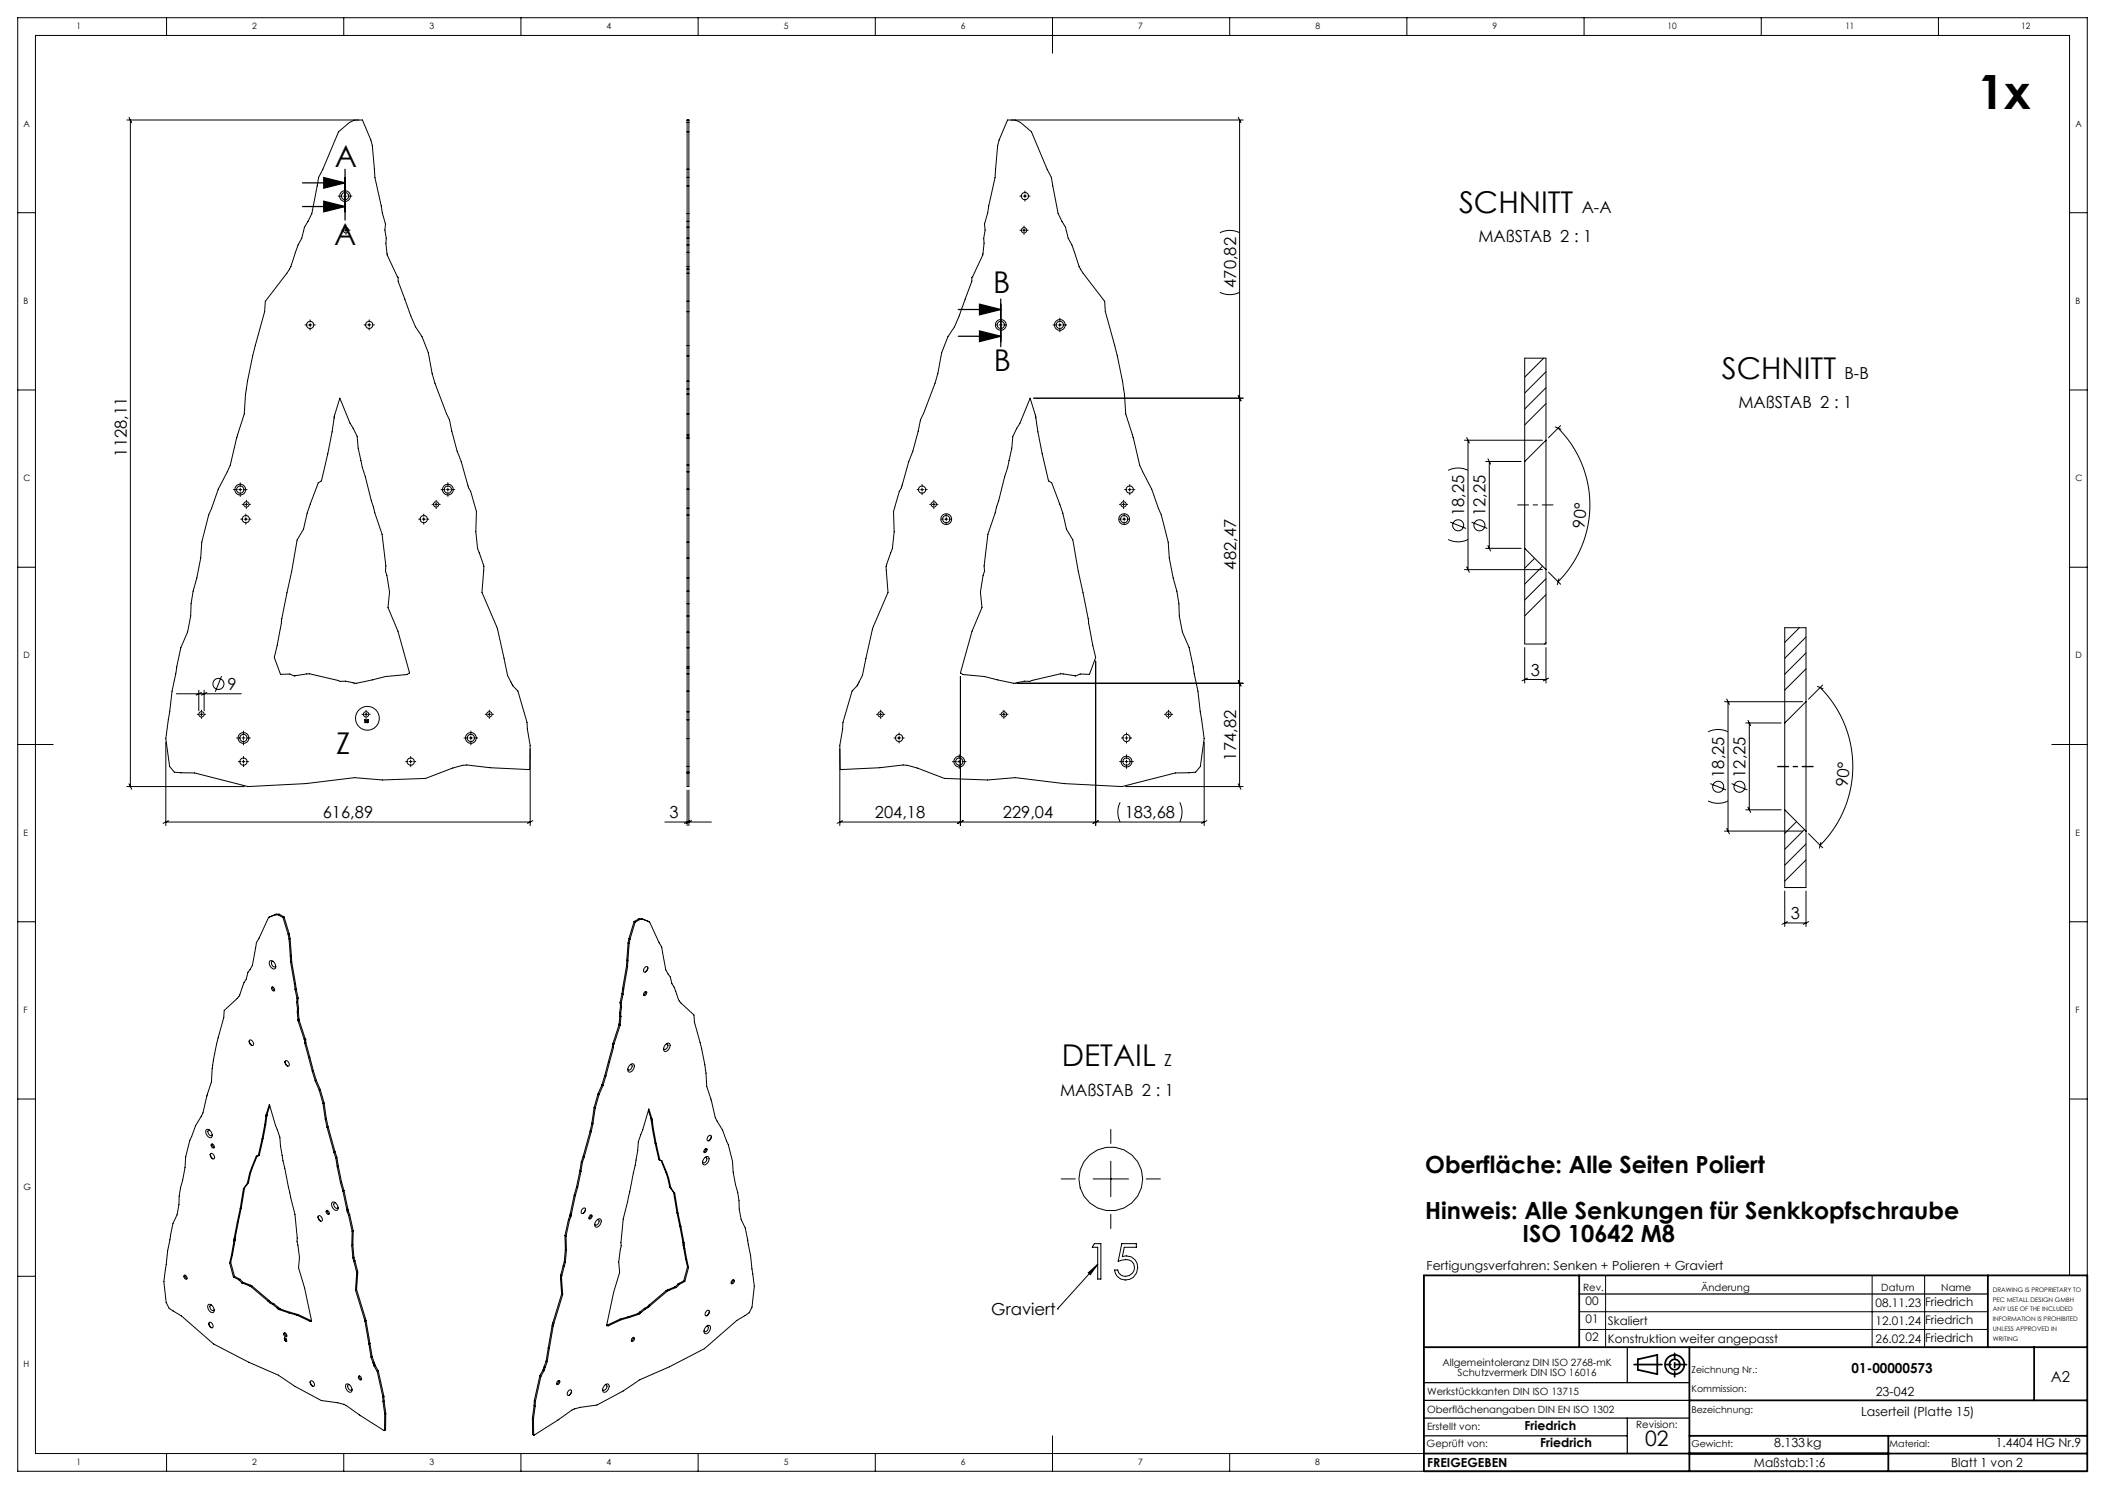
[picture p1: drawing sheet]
<svg xmlns="http://www.w3.org/2000/svg" width="594mm" height="420mm" viewBox="0 0 594 420" stroke-linecap="round" stroke-linejoin="round" font-family="sans-serif">
<g fill="none" stroke="#000" stroke-width=".28">
<path d="M47 5v5M97 5v5M147 5v5M197 5v5M247 5v5M297 5v10M347 5v5M397 5v5M447 5v5M497 5v5M547 5v5M35.8 33.8h65.5"/>
<path d="M36.4 33.1l.8 1.5M36.8 33.8v188.1M95.5 37.2l3.1-2.6 1.4-.7 2.3-.1 2.4 5.7 .4 1.6 .7 9 2.1 10 .9 3.1-.2 1.7 .4 2.3-.1 1.4 .4 3.3 3 6.3 .1 1.1 3.5 9.8 1.3 3.1 1.9 2.8 1.8 4.5a60.4 60.4 0 0 0 5.9 18.9l2.2 8.9 1.1 2.9 2.1 7.4 .6 1 1.6 5.7-.1 5.7 .5 4.7 1.7 5.1-.5 7.3 4.4 10.4 2.8 13 1.5 2.9 1.4 1.5 2.6 8.9 .1 1.9 .8 4.5-.1 6.8-.2 .1a139.1 139.1 0 0 1-17.6-1.3l-1.1 .1-2.8 .7-7.7 3-12.2 .4-7.8-.6-13.8 1.6-16.3 .9-15.1-3.9-5.7-.2-1.3-1.6-1.1-7.9 1.7-13.3 2.5-12.3 1.9-4.4 .9-4.5 .1-3.5 .6-3.6 1-3.7 1.1-5.6 .3-4.5 2-7.6 2.7-7.3 3.4-6.8a104 104 0 0 1 3.9-14.4 82.7 82.7 0 0 1 3.1-19.3l2.7-9.6 .2-2.9 6-7.9 1.2-1.9 2-6.1 1.1-1.9 .7-3.1 2.1-3.9 1.9-10.2 1.2-2.3zM193.9 33.8h.5v188.1h-.5zM193.9 37.2h.5M193.9 34.6h.5M284.3 33.8l2.3 .1 1.4 .7 3.1 2.6 4.4 10.5 1.2 2.3 1.9 10.2 2.1 3.9 .7 3.1 1.1 1.9 2 6.1 1.2 1.9 6 7.9 .2 2.9a150.1 150.1 0 0 1 5.4 23.3l.4 5.6a104 104 0 0 1 3.9 14.4l3.4 6.8 2.7 7.3 2 7.6 .3 4.5 1 5.6 1.1 3.7 .6 3.6 .1 3.5 .9 4.5 1.9 4.4 2.4 12.3 1.8 13.3-1.1 7.9-1.3 1.6-5.7 .2-15.1 3.9-16.3-.9-13.8-1.6-7.8 .6-12.2-.4-7.7-3-2.8-.7-1.1-.1a138.9 138.9 0 0 1-17.6 1.3l-.2-.1-.1-6.8 .8-4.5 .1-1.9 2.5-8.9 1.5-1.5 1.5-2.9 2.8-13 4.4-10.4-.6-7.3 1.8-5.1 .5-4.7-.2-5.7 1.7-5.7 .6-1 2-7.4 1.2-2.9 2.2-8.9a60.4 60.4 0 0 0 5.9-18.9l1.8-4.5 1.9-2.8 1.3-3.1 3.5-9.8v-1.1l3.1-6.3 .4-3.3-.1-1.4 .4-2.3-.2-1.7 .9-3.1 2.1-10 .7-9 .4-1.6zM285.3 33.8h65.5M349.4 33.1l.8 1.5M349.8 33.8v188.1M5 60h5M95.4 55.3h1.1"/>
<path d="M96.9 55.3h.9M97.4 53.4v1.1M97.4 54.9v.8M97.4 56.1v1.2M98.2 55.3h1.1M193.9 52.4h.5M193.9 50h.5M193.9 47.7h.5M287.8 55.3h.6M288.8 55.3h.8M289.2 53.9v.6M289.2 54.9v.8"/>
<path d="M289.2 56.1v.7M290.1 55.3h.6M584 60h5M96.5 64.9h.3M97.2 64.9h.8M97.6 63.8v.3M97.6 64.5v.9M97.6 65.8v.3M98.5 64.9h.3M193.9 77.1h.5M193.9 75.9h.5M193.9 75.2h.5"/>
<path d="M193.9 71.2h.5M193.9 69.1h.5M193.9 67.2h.5M193.9 64.1h.5M193.9 62.4h.5M193.9 60.2h.5M287.8 64.9h.3M288.5 64.9h.9M289 63.8v.3M289 64.5v.9M289 65.8v.3M289.8 64.9h.3"/>
<path d="M344.2 65.6a6.2 6.2 0 0 1 5.6 0M86.1 91.7h.6M87.1 91.7h.8M87.5 90.2v.6M87.5 91.2v.9M87.5 92.5v.6M88.3 91.7h.7M102.7 91.6h.6M103.8 91.6h.8M104.2 90.2v.6M104.2 91.2v.9M104.2 92.5v.6"/>
<path d="M105 91.6h.6M193.9 97.5h.5M193.9 87.9h.5M193.9 85h.5M281 91.6h.6M282 91.6h.8M282.4 90.2v.6M282.4 91.2v.9M282.4 92.5v.6M283.2 91.6h.6M297.1 91.7h1.1M298.7 91.7h.8"/>
<path d="M299.1 89.7v1.1M299.1 91.2v.9M299.1 92.5v1.1M299.9 91.7h1.1M344.2 82.5a6.2 6.2 0 0 0 5.6 0M5 110h5M95.9 112.3l2.9 7 2 3.8a51.6 51.6 0 0 0 2.3 11.4l2.7 10.2 2 6 1.1 9-.1 1.4 .4 1.3 .7 4.6-.4 4.4 2.8 6.6 3.3 11.8-.8 .5-6 .5-8.3 1.9-3-.6-1.5 .1-8.7-2.1-4.2 .6-1.3-.6-2.6 .1-1.8-4.7 4.9-24.3 1.5-8.9 1.8-3 1.1-4.5 3.1-8.6 .8-.5a144.1 144.1 0 0 0 3.8-18.6zM193.9 116.8h.5M193.9 111.2h.5M193.9 109.7h.5M193.9 107.5h.5M193.9 100.4h.5"/>
<path d="M290.7 112.3a30.3 30.3 0 0 1 2.2 9.5l2.9 13.7 1 .7 3.1 8.6 1 4.5 1.8 3 1.6 8.9 4.9 24.3-1.8 4.7-2.6-.1-1.3 .6-4.2-.6-8.7 2.1-1.5-.1-3.1 .6-8.2-1.9-6-.5-.8-.5 3.3-11.8 2.8-6.6-.4-4.4 .7-4.6 .4-1.3-.1-1.4 1.1-9 2-6 2.7-10.2a51.6 51.6 0 0 0 2.3-11.4l2-3.8zM291.7 112.3h59.1M349.4 111.6l.8 1.5M435.6 101l-5.3 5.4M436.3 104.9l-6 6M436.3 109.4l-6 6M436.3 113.9l-6 6M584 110h5M65.9 138.1h1.1M67.4 138.1h.8M67.8 136.2v1.1M67.8 137.7v.8"/>
<path d="M67.8 138.9v1.1M68.6 138.1h1.1M124.5 138.1h1.1M126 138.1h.8M126.4 136.2v1.1M126.4 137.7v.8M126.4 138.9v1.1M127.2 138.1h1.1M193.9 138h.5M193.9 133.1h.5M193.9 131.2h.5M193.9 123.6h.5"/>
<path d="M193.9 123.3h.5M193.9 122.7h.5M258.8 138.1h.6M259.8 138.1h.8M260.2 136.7v.6M260.2 137.7v.8M260.2 138.9v.6M261 138.1h.6M317.4 138.1h.6M318.4 138.1h.8M318.8 136.7v.6M318.8 137.7v.8"/>
<path d="M318.8 138.9v.6M319.6 138.1h.6M408.6 132.7a6.3 6.3 0 0 1 5.7 0M413.3 124.2h22M413.9 123.4l.7 1.5M414.3 124.2v36.5M419.3 130.2h10M419.9 129.4l.7 1.5M420.3 130.2v24.5M430.3 130.2v24.5M436.3 124.2v-23.2h-6v29.2M436.3 124.2v36.5"/>
<path d="M436.3 124.2l-6 6M438.9 120.4l1.6 .7M439.7 120.8a30.6 30.6 0 0 1 0 43.3M440.4 120.1l-3.4 3.4M5 160h5M67.9 146.4h.6M68.4 142.3h.3M69 146.4h.8M69.1 142.3h.8M69.4 145v.6M69.4 146v.9M69.4 147.3v.6"/>
<path d="M69.5 141.1v.3M69.5 141.9v.8M69.5 143.1v.3M70.2 146.4h.6M70.4 142.3h.3M118.1 146.4h.6M119.2 146.4h.8M119.6 145v.6M119.6 146v.9M119.6 147.3v.6M120.4 146.4h.6M121.9 142.3h.3"/>
<path d="M122.7 142.3h.8M123.1 141.1v.3M123.1 141.9v.8M123.1 143.1v.3M123.9 142.3h.3M193.9 157.4h.5M193.9 152.9h.5M193.9 145.3h.5M193.9 143.4h.5M262.3 142.3h.4M263.1 142.3h.8M263.5 141.1v.3"/>
<path d="M263.5 141.9v.8M263.5 143.1v.3M264.3 142.3h.4M265.6 146.4h.6M266.6 146.4h.8M267 145v.6M267 146v.9M267 147.3v.6M267.8 146.4h.6M315.8 146.4h.6M315.9 142.3h.3M316.6 142.3h.9"/>
<path d="M316.8 146.4h.8M317.1 141.1v.3M317.1 141.9v.8M317.1 143.1v.3M317.2 145v.6M317.2 146v.9M317.2 147.3v.6M317.9 142.3h.3M318.1 146.4h.6M408.6 152.2a6.3 6.3 0 0 0 5.7 0M409.3 147.3l4.4 1.8M413.9 159.9l.7 1.5"/>
<path d="M415.3 147.3l4.4 1.8M419.3 154.7h10M419.9 153.9l.7 1.5M430.3 154.7v27h6v-21M430.3 154.7l6 6M433 157.5l-2.7 2.8M435.3 159.7l-5 5.1M584 160h5M193.9 178.3h.5M193.9 173.8h.5M193.9 170.3h.5M193.9 166.7h.5"/>
<path d="M193.9 163h.5M413.3 160.7h22M436.3 163.2l-6 6M436.3 167.7l-6 6M437 161.4l3.4 3.4M439.9 163.3l-.5 1.6M507.8 177.1l-4.2 4.1M509.6 179.7l-6 6M49.7 195.7h18.4M56.1 194.7v5.8M56.9 195.3l-1.6 .8M57.6 194.7v5.8"/>
<path d="M58.4 195.3l-1.6 .8M62.5 190.7l-1.7 4.4M193.9 195h.5M193.9 190.1h.5M193.9 188.5h.5M193.9 188.1h.5M193.9 182.7h.5M271 190.8v42.1M287 192.7h63.8M309.2 186.5v46.4M349.4 192l.8 1.5M430.3 182.7v10"/>
<path d="M430.3 191.7h6M431 191.3l-1.5 .7M436.3 181.2l-.5 .5M436.3 182.7v10M437 191.3l-1.5 .7M486.6 197.9h22M487.2 197.2l.8 1.5M487.6 197.9v36.5M509.6 184.2l-6 6M509.6 188.7l-6 6M509.6 197.9v-20.8h-6v26.8M509.6 197.9v36.5"/>
<path d="M509.6 197.9l-6 6M512.8 193.6l1.6 .6M513.6 193.9a31.5 31.5 0 0 1 0 44.5M514.3 193.2l-4 4M5 210h10M46.8 209.3v23.6M55.7 201.5h.3M56.4 201.5h.9M56.8 200.3v.4M56.8 201.1v.8M56.8 202.3v.4M57.7 201.5h.3"/>
<path d="M66.8 208.2h1.1M67.3 214.8h.6M68.3 208.2h.8M68.3 214.8h.8M68.7 206.2v1.1M68.7 207.7v.9M68.7 209v1.1M68.7 213.4v.6M68.7 214.4v.8M68.7 215.7v.6M69.5 208.2h1.1M69.5 214.8h.6"/>
<path d="M102.1 201.5h.4M102.9 201.5h.8M102.9 203h.2v.8zM103.3 200.3v.4M103.3 201.1v.8M103.3 202.3v.4M103.6 203h.3l-.3 .3a.28 .28 0 0 1 .3 .2 .28 .28 0 0 1-.2 .3 .28 .28 0 0 1-.3-.2l.3 .2 .2-.2-.1-.2h-.3zM104.1 201.5h.4M114.5 214.8h.6M115.5 214.8h.8M115.9 213.4v.6M115.9 214.4v.8"/>
<path d="M115.9 215.7v.6M116.7 214.8h.6M130.9 208.2h1.1M132.5 208.2h.8M132.9 206.2v1.1M132.9 207.7v.9M132.9 209v1.1M133.7 208.2h1.1M136.9 201.5h.4M137.7 201.5h.8M138.1 200.3v.4M138.1 201.1v.8"/>
<path d="M138.1 202.3v.4M138.9 201.5h.4M149.6 211.2v21.7M193.9 208.3h.5M193.9 216.2h.5M193.9 203h.5M193.9 200.8h.5M193.9 217.8h.5M193.9 218h.5M237 211.2v21.7M247.3 201.5h.4M248.1 201.5h.8"/>
<path d="M248.5 200.3v.4M248.5 201.1v.8M248.5 202.3v.4M249.3 201.5h.4M252.3 208.2h.6M253.3 208.2h.8M253.7 206.7v.6M253.7 207.7v.9M253.7 209v.6M254.5 208.2h.7M268.8 214.8h1.1M270.3 214.8h.8"/>
<path d="M270.7 212.9v1.1M270.7 214.4v.8M270.7 215.7v1.1M271.5 214.8h1.1M282.1 201.5h.3M282.9 201.5h.8M283.3 200.3v.4M283.3 201.1v.8M283.3 202.3v.4M284.1 201.5h.3M315.9 214.8h1.1M316.4 208.2h.7"/>
<path d="M317.5 214.8h.8M317.5 208.2h.8M317.9 212.9v1.1M317.9 214.4v.8M317.9 215.7v1.1M317.9 206.7v.6M317.9 207.7v.9M317.9 209v.6M318.7 214.8h1.1M318.7 208.2h.6M328.6 201.5h.3M329.3 201.5h.9"/>
<path d="M329.7 200.3v.4M329.7 201.1v.8M329.7 202.3v.4M330.6 201.5h.3M339.8 209.3v23.6M482 206.4a6.3 6.3 0 0 1 5.6 0M492.6 203.9h10M493.2 203.2l.8 1.5M493.6 203.9v24.5M503.6 203.9v24.5M579 210h10M35.8 221.9h33.2"/>
<path d="M36.4 221.1l.8 1.5M46.8 231.9h102.8M47.6 231.5l-1.6 .7M150.4 231.5l-1.6 .7M187.6 231.9h13.1M193.9 222.9v10M194.4 222.9v10M194.7 231.5l-1.6 .7M195.2 231.5l-1.6 .7M237.7 231.5l-1.5 .7M271.8 231.5l-1.5 .7M309.9 231.5l-1.5 .7"/>
<path d="M316.1 226.3a6.2 6.2 0 0 0 0 5.6M317.6 221.9h33.2M332.9 226.3a6.2 6.2 0 0 1 0 5.6M339.8 231.9h-102.8M340.6 231.5l-1.6 .7M349.4 221.1l.8 1.5M482 225.9a6.3 6.3 0 0 0 5.6 0M482.6 221l4.5 1.8M486.6 234.4h22M487.2 233.7l.8 1.5M488.6 221l4.5 1.8M492.6 228.4h10"/>
<path d="M493.2 227.7l.8 1.5M503.6 228.4v21.9h6v-15.9M503.6 228.4l6 6M507 231.8l-3.4 3.3M509.2 234l-5.6 5.6M509.6 238.1l-6 6M510.3 235.1l4 4M513.8 237.6l-.4 1.6M5 260h5M75.8 258.8l-3.4 7-1.2 6.5-1.2 2-.5 1.9-.6 .9-1.3 3.6-.7 .9-3.6 3.4-.2 2a61.8 61.8 0 0 0-3.4 18.2l-1.3 3.9a15.4 15.4 0 0 1-3.2 8.4l-1.6 4.1-1.2 4.7-.2 3-1.3 5.8-.3 2.3-.1 2.4-.5 2.9-1.2 2.4-1.5 7.7-1.1 8.7 .7 5.9 .8 1.6 3.5 2.2 9.1 7.9 9.9 5.1 8.3 3.7 4.8 3.2 7.4 3.9 4.6 .7 2.4 .8 4.1 2.8 6.7 4.2M77.7 258l-1.9 .8M77.7 258h.8"/>
<path d="M78 257.9l-.3 .1M78 257.9h.8M78 257.9l-2.2 .9M78.5 258l1.4 .8M78.8 257.9l-.3 .1M78.8 257.9l1.4 .7M79.9 258.8l1.4 4.8M80.2 258.6l-.3 .2M80.2 258.6l1.4 4.9M178.9 259.9l.3 .2M178.9 259.9l-1.4 4.8M180.3 259.2l.3 .1"/>
<path d="M180.3 259.2l-1.4 .7M180.6 259.3l-1.4 .8M181.1 259.1l.3 .2M181.1 259.1l-.8 .1M181.1 259.1l2.2 1M181.4 259.3h-.8M181.4 259.3l1.9 .8M503.6 251.3v10M504.4 260l-1.5 .7M509.6 242.5l-6 6M509.6 251.3v10M510.4 260l-1.5 .7"/>
<path d="M584 260h5M76.1 271.1a1.45 1.45 0 0 1 1.6 1.9 1.09 1.09 0 0 1-1.1 .1 1.09 1.09 0 0 1-.6-1.1zM76.7 278.5a.64 .64 0 0 1 .7 .3 .64 .64 0 0 1-.2 .7 .85 .85 0 0 1-.5-1zM76.9 278.4l.2 .6 .4 .4M77.1 271.2a.61 .61 0 0 0-.6 .5 .61 .61 0 0 0 .3 .6 .5 .5 0 0 0 .5 .5 .5 .5 0 0 0 .5-.3M81.3 263.6l.3 1.3M81.6 264.9l.3 4.8M81.6 263.5l-.3 .1M81.6 263.5l.3 1.2M81.9 264.7l-.3 .2M81.9 264.7l.3 4.9M81.9 269.7l.1 1.7"/>
<path d="M82 271.4l1.1 6.2M82.2 269.6l-.3 .1M82.2 269.6l.1 1.7M82.3 271.3l-.3 .1M82.3 271.3l1.1 6.2M83.1 277.6l.2 1.6M83.3 279.2l.5 2.5M83.4 277.5l-.3 .1M83.4 277.5l.2 1.5M83.6 279l-.3 .2M83.6 279l.5 2.5M175.7 278.8l.3 .1"/>
<path d="M175.7 278.8l-.2 1.5M176 278.9l-.2 1.5M176.8 272.5l.3 .2M176.8 272.5l-1.1 6.3M176.9 270.8l.3 .2M176.9 270.8l-.1 1.7M177.1 272.7l-1.1 6.2M177.2 271l-.1 1.7M177.2 266l.3 .2M177.2 266l-.3 4.8M177.5 264.7l.3 .2M177.5 264.7l-.3 1.3"/>
<path d="M177.5 266.2l-.3 4.8M177.8 264.9l-.3 1.3M179.2 260.1l-1.4 4.8M181.9 279.9a.41 .41 0 0 1 .6-.1 .41 .41 0 0 1-.2 .7 .43 .43 0 0 1-.6 .3 .43 .43 0 0 1 0-.8zM182 272.9a.48 .48 0 0 1 .7-.2 .48 .48 0 0 1 0 .7 .65 .65 0 0 1-.3 .7 .65 .65 0 0 1-.8-.2zM182.2 279.7l-.2 .6-.4 .4M182.8 272.9l-.7 1.3M183.3 260.1l3.4 7 1.2 6.5 1.2 2 .5 1.9 .6 .9 1.3 3.6 .7 .9 3.6 3.4 .2 2a61.9 61.9 0 0 1 3.4 18.2l1.3 3.9a15.4 15.4 0 0 0 3.2 8.4l1.6 4.1 1.2 4.7 .2 3 1.3 5.8 .3 2.3 .1 2.4 .5 2.9 1.2 2.4 1.5 7.7 1.1 8.7-.7 5.9-.8 1.6-3.5 2.2-9.1 7.9-9.9 5.1-8.3 3.7-4.8 3.2-7.4 3.9-4.6 .7-2.4 .7-4.1 2.9-6.7 4.2M503.6 260.3h6M70.3 293.6l.8 1.3M70.5 293.4a.95 .95 0 0 1 .9 .5 .95 .95 0 0 1-.1 1 1.07 1.07 0 0 1-.8-1.5zM80.4 299.4l.8 1.3"/>
<path d="M80.6 299.2a.95 .95 0 0 1 .9 .5 .95 .95 0 0 1-.1 1 1.07 1.07 0 0 1-.8-1.5zM83.7 282.8l.2 1.7M83.8 281.7l-.1 1.1M83.9 285.5l.2 2.2M83.9 284.5v1M84 282.6l-.3 .2M84 282.6l.2 1.8M84.1 287.7v.2M84.1 287.9l1.7 5.3M84.1 281.5l-.3 .2M84.1 281.5l-.1 1.1M84.2 285.3l-.3 .2"/>
<path d="M84.2 285.3l.2 2.2M84.2 284.4l-.3 .1M84.2 284.4v.9M84.4 287.5l-.3 .2M84.4 287.5v.3M84.4 287.8l-.3 .1M84.4 287.8l1.7 5.2M85.8 293.2l.2 .2M86 293.4v.8M86 294.2l1.1 4.1M86.1 293l-.3 .2M86.1 293l.2 .2"/>
<path d="M86.3 293.2l-.3 .2M86.3 293.2v.8M86.3 294l-.3 .2M86.3 294l1.1 4.2M87.1 298.3l1 3.9M87.4 298.2l-.3 .1M87.4 298.2l1 3.9M171.7 299.5l.3 .1M171.7 299.5l-1 3.9M172 299.6l-1 3.9M172.8 295.3l.3 .2M172.8 295.3l-1.1 4.2"/>
<path d="M172.8 294.5l.3 .2M172.8 294.5v.8M173 294.3l.3 .2M173 294.3l-.2 .2M173.1 295.5l-1.1 4.1M173.1 294.7v.8M173.3 294.5l-.2 .2M174.7 289.1l.3 .1M174.7 289.1l-1.7 5.2M174.7 288.8l.3 .2M174.7 288.8v.3M174.8 285.6l.4 .2"/>
<path d="M174.8 285.6l.1 1M174.9 286.6l.3 .2M174.9 286.6l-.2 2.2M175 282.8l.3 .2M175 282.8l.1 1.1M175 289.2l-1.7 5.3M175 289v.2M175.1 283.9l.3 .2M175.1 283.9l-.3 1.7M175.2 285.8v1M175.2 286.8l-.2 2.2M175.3 283l.1 1.1"/>
<path d="M175.4 284.1l-.2 1.7M175.5 280.3l.3 .1M175.5 280.3l-.5 2.5M175.8 280.4l-.5 2.6M187.8 294.6a.7 .7 0 0 1 1-.3 .7 .7 0 0 1 .2 1 1.09 1.09 0 0 1-.5 1.1 1.09 1.09 0 0 1-1.2-.1 1.75 1.75 0 0 1 .5-1.7zM188 294.5a.61 .61 0 0 1 .6 .5 .61 .61 0 0 1-.4 .6 .5 .5 0 0 1-.4 .4 .5 .5 0 0 1-.5-.3M5 310h5M58.2 318.7a1.45 1.45 0 0 1 1.6 1.9 1.09 1.09 0 0 1-1.1 .1 1.09 1.09 0 0 1-.6-1.1zM59.1 318.8a.61 .61 0 0 0-.5 .5 .61 .61 0 0 0 .3 .6 .5 .5 0 0 0 .5 .4 .5 .5 0 0 0 .5-.2M74.7 317.4l-.8 3.9M75 317.2l-.3 .2M75 317.2l-.8 3.9"/>
<path d="M75 314.6v.2M75 314.8l-.3 2.6M75.1 314.3l.9-2.8 1.7 5.9 1.3 3.4 .1 2.4 .8 4.2 3.3 15.2 .7 6.6-.1 .9 .7 4.6-.3 2.9 1.7 5.7 2 9.3-.4 .1M75.1 314.3l-.1 .3M75.3 314.5l-.3 .1M75.3 314.5v.2M75.3 314.7l-.3 .1M75.3 314.7l-.3 2.5M75.4 314.2l-.3 .1M75.4 314.2l-.1 .3M76.1 311.9l-.7 2.3M88.1 302.2l.8 2.7"/>
<path d="M88.4 302.1l-.3 .1M88.4 302.1l.8 2.6M88.9 304.9l1.2 2.6M89.2 304.7l-.3 .2M89.2 304.7l1.2 2.6M90.1 307.5l1 3.8M90.4 307.3l-.3 .2M90.4 307.3l1 3.8M91.1 311.3l.7 4.4M91.4 311.1l-.3 .2M91.4 311.1l.7 4.4M91.8 315.7l.5 2.3"/>
<path d="M92.1 315.5l-.3 .2M92.1 315.5l.5 2.3M92.3 318l1.9 7M92.6 317.8l-.3 .2M92.6 317.8l1.9 7.1M166.5 319.1l.3 .1M166.5 319.1l-1.9 7.1M166.8 319.2l-1.9 7.1M167 316.8l.3 .2M167 316.8l-.5 2.3M167.3 317l-.5 2.2M167.7 312.4l.3 .2"/>
<path d="M167.7 312.4l-.7 4.4M168 312.6l-.7 4.4M168.7 308.6l.3 .2M168.7 308.6l-1 3.8M169 308.8l-1 3.8M169.9 306l.3 .2M169.9 306l-1.2 2.6M170.2 306.2l-1.2 2.6M170.7 303.4l.3 .1M170.7 303.4l-.8 2.6M171 303.5l-.8 2.7M177.7 300.5a.7 .7 0 0 1 1-.4 .7 .7 0 0 1 .2 1.1 1.09 1.09 0 0 1-.5 1 1.09 1.09 0 0 1-1.2-.1 1.75 1.75 0 0 1 .5-1.6z"/>
<path d="M177.9 300.3a.61 .61 0 0 1 .6 .5 .61 .61 0 0 1-.4 .6 .5 .5 0 0 1-.4 .5 .5 .5 0 0 1-.5-.3M183 313.2l.7 2.2M183.7 315.4l.3 .2M183.7 315.4l.1 .4M183.8 316l.3 .1M183.8 316l.3 2.5M183.8 315.8l.3 .1M183.8 315.8v.2M184 315.6l.1 .3M184 315.6l-.9-2.8-1.7 5.9-1.3 3.4-.1 2.4-.8 4.2-3.3 15.1-.7 6.7 .1 .9-.7 4.6 .3 2.9-1.7 5.6-2 9.4 .4 .1M184.1 316.1l.3 2.6M184.1 315.9v.2"/>
<path d="M184.1 318.5l.3 .2M184.1 318.5l.8 3.9M184.4 318.7l.8 3.9M313.5 318.5v4M584 310h5M59.3 325.6l.8 1.3M59.5 325.4a.95 .95 0 0 1 .9 .5 .95 .95 0 0 1-.1 1 1.07 1.07 0 0 1-.8-1.5zM59.6 322.7a.64 .64 0 0 1 .8 .4 .64 .64 0 0 1-.2 .7 .85 .85 0 0 1-.6-1.1zM59.9 322.7l.1 .6 .5 .4M68.7 335.3l-.9 5.7M69 335.1l-.3 .2M69 335.1l-.9 5.7"/>
<path d="M69.8 333.8l-1.1 1.5M70.1 333.6l-.3 .2M70.1 333.6l-1.1 1.5M70.4 331l-.6 2.8M70.7 330.8l-.3 .2M70.7 330.8l-.6 2.8M70.9 329.5l-.5 1.5M71.2 329.3l-.3 .2M71.2 329.3l-.5 1.5M72.6 326.1l-1.4 3.2M72.8 326l-.5 .1-1.4 3.4M72.9 325.9l-.1 .1"/>
<path d="M73.2 325.8l-.3 .1M73.2 325.8l-.4 .2M73.9 321.3l-1 4.6M74.2 321.1l-.3 .2M74.2 321.1l-1 4.7M93.7 339.2a1.45 1.45 0 0 1 1.6 1.9 1.09 1.09 0 0 1-1.1 .1 1.09 1.09 0 0 1-.6-1.1zM94.2 325l.6 1.6M94.5 324.9l-.3 .1M94.5 324.9l.6 1.5M94.7 339.3a.61 .61 0 0 0-.6 .5 .61 .61 0 0 0 .3 .6 .5 .5 0 0 0 .5 .5 .5 .5 0 0 0 .5-.3M94.8 326.6l.4 2.5M95.1 326.4l-.3 .2"/>
<path d="M95.1 326.4l.4 2.5M95.2 329.1l.9 4.5M95.5 328.9l-.3 .2M95.5 328.9l.9 4.5M96.1 333.6l.7 2.4M96.4 333.4l-.3 .2M96.4 333.4l.7 2.4M96.8 336l1.1 5.3M97.1 335.8l-.3 .2M97.1 335.8l1.1 5.3M162 337.1l.3 .2M162 337.1l-1.1 5.3"/>
<path d="M162.3 337.3l-1.1 5.2M162.7 334.7l.3 .2M162.7 334.7l-.7 2.4M163 334.9l-.7 2.4M163.6 330.2l.3 .2M163.6 330.2l-.9 4.5M163.9 330.4l-.9 4.5M164 327.7l.3 .2M164 327.7l-.4 2.5M164.3 327.9l-.4 2.5M164.6 326.2l.3 .1M164.6 326.2l-.6 1.5"/>
<path d="M164.9 326.3l-.6 1.6M184.9 322.4l.3 .2M184.9 322.4l1 4.6M185.2 322.6l1 4.6M185.9 327l.3 .2M185.9 327l.4 .3M186.2 327.2l.1 .1M186.3 327.3l.5 .1 1.4 3.4M186.5 327.3l1.4 3.3M187.9 330.6l.3 .2M187.9 330.6l.5 1.5M188.2 330.8l.5 1.5"/>
<path d="M188.4 332.1l.3 .2M188.4 332.1l.6 2.8M188.7 332.3l.6 2.8M189 334.9l.3 .2M189 334.9l1.1 1.5M189.3 335.1l1.1 1.5M190.1 336.4l.3 .2M190.1 336.4l.9 5.7M190.4 336.6l.9 5.6M198.8 326.6a.7 .7 0 0 1 1-.3 .7 .7 0 0 1 .2 1 1.09 1.09 0 0 1-.5 1 1.09 1.09 0 0 1-1.2 0 1.75 1.75 0 0 1 .5-1.7zM198.9 324.2a.41 .41 0 0 1 .7-.1 .41 .41 0 0 1-.2 .7 .43 .43 0 0 1-.7 .3 .43 .43 0 0 1 .1-.8zM199 326.4a.61 .61 0 0 1 .6 .5 .61 .61 0 0 1-.4 .7 .5 .5 0 0 1-.4 .4 .5 .5 0 0 1-.5-.3"/>
<path d="M199.2 324l-.1 .6-.5 .3M199.9 320.5a.48 .48 0 0 1 .7-.2 .48 .48 0 0 1 .1 .7 .65 .65 0 0 1-.4 .7 .65 .65 0 0 1-.8-.2zM200.7 320.5l-.7 1.3M299.5 332.5h4M308.5 332.5h10M313.5 327.5v10M323.5 332.5h4M5 360h5M52 359.8a.64 .64 0 0 1 .7 .3 .64 .64 0 0 1-.2 .7 .85 .85 0 0 1-.5-1zM52.2 359.7l.1 .6 .5 .4M64.8 356.2l1.1 4M65.1 356.1l-.3 .1"/>
<path d="M65.1 356.1l1.1 3.9M65.3 354.1l-.5 2.1M65.6 353.9l-.3 .2M65.6 353.9l-.5 2.2M65.9 351l-.6 3.1M66 349.8v.3M66 350.1l-.1 .9M66.1 349.3l-.1 .5M66.2 350.8l-.3 .2M66.2 350.8l-.6 3.1M66.3 349.6l-.3 .2M66.3 349.6v.3"/>
<path d="M66.3 349.9l-.3 .2M66.3 349.9l-.1 .9M66.4 349.1l-.3 .2M66.4 349.1l-.1 .5M67 344.7l-.9 4.6M67.3 344.5l-.3 .2M67.3 344.5l-.9 4.6M67.8 341l-.8 3.7M68.1 340.8l-.3 .2M68.1 340.8l-.8 3.7M89.8 343.2l.7 1.3M89.9 342.9a.95 .95 0 0 1 .9 .5 .95 .95 0 0 1-.1 1.1 1.07 1.07 0 0 1-.8-1.6z"/>
<path d="M92.1 341.5a.64 .64 0 0 1 .7 .3 .64 .64 0 0 1-.1 .8 .85 .85 0 0 1-.6-1.1zM92.3 341.4l.2 .6 .4 .4M97.9 341.3l.1 .3M98 341.6v.3M98 341.9l.4 .9M98.2 341.1l-.3 .2M98.2 341.1l.1 .4M98.3 341.5l-.3 .1M98.3 341.5v.2M98.3 341.7l-.3 .2M98.3 341.7l.4 1M98.4 342.8l1 4.6"/>
<path d="M98.7 342.7l-.3 .1M98.7 342.7l1 4.5M99.3 351.3l.3 3.5M99.4 347.4l-.1 3.9M99.6 354.8l.3 1M99.6 351.1l-.3 .2M99.6 351.1l.3 3.5M99.7 347.2l-.3 .2M99.7 347.2l-.1 3.9M99.9 355.8l.7 2.8M99.9 354.6l-.3 .2M99.9 354.6l.3 1"/>
<path d="M100.2 355.6l-.3 .2M100.2 355.6l.7 2.8M100.6 358.6v.4M100.6 359.7l-.3 4.2M100.6 359v.7M100.9 358.4l-.3 .2M100.9 358.4v.4M100.9 359.6l-.3 .1M100.9 359.6l-.3 4.1M100.9 358.8l-.3 .2M100.9 358.8v.8M158.2 359.7l.3 .2"/>
<path d="M158.2 359.7v.4M158.5 359.9v.3M158.9 356.9l.3 .2M158.9 356.9l-.7 2.8M159.2 355.9l.3 .2M159.2 355.9l-.3 1M159.2 357.1l-.7 2.8M159.4 348.5l.3 .2M159.4 348.5l.1 3.9M159.5 352.4l.3 .2M159.5 352.4l-.3 3.5M159.5 356.1l-.3 1"/>
<path d="M159.7 348.7l.1 3.9M159.8 352.6l-.3 3.5M160.4 344l.3 .1M160.4 344l-1 4.5M160.7 344.1l-1 4.6M160.8 343l.3 .2M160.8 343l-.4 1M160.8 342.8l.3 .1M160.8 342.8v.2M160.9 342.4l.3 .1M160.9 342.4l-.1 .4M161.1 343.2l-.4 .9"/>
<path d="M161.1 342.9v.3M161.2 342.5l-.1 .4M164.4 341a.48 .48 0 0 1 .7-.2 .48 .48 0 0 1 .1 .7 .65 .65 0 0 1-.4 .7 .65 .65 0 0 1-.8-.2zM165.2 341l-.7 1.3M166.4 342.9a.41 .41 0 0 1 .7 0 .41 .41 0 0 1-.2 .6 .43 .43 0 0 1-.7 .3 .43 .43 0 0 1 .1-.8zM166.8 342.7l-.2 .6-.4 .4M168.4 344.2a.7 .7 0 0 1 1-.4 .7 .7 0 0 1 .2 1.1 1.09 1.09 0 0 1-.6 1 1.09 1.09 0 0 1-1.1 0 1.75 1.75 0 0 1 .5-1.7zM168.6 344a.61 .61 0 0 1 .5 .5 .61 .61 0 0 1-.3 .7 .5 .5 0 0 1-.4 .4 .5 .5 0 0 1-.6-.3M191 342.1l.3 .1M191 342.1l.8 3.7M191.3 342.2l.8 3.8M191.8 345.8l.3 .2"/>
<path d="M191.8 345.8l.9 4.6M192.1 346l.9 4.6M192.7 350.4l.3 .2M192.7 350.4l.1 .5M192.8 351.2l.3 .2M192.8 351.2l.1 .9M192.8 350.9l.3 .1M192.8 350.9v.3M192.9 352.1l.3 .2M192.9 352.1l.6 3.1M193 350.6l.1 .4M193.1 351.4l.1 .9"/>
<path d="M193.1 351v.4M193.2 352.3l.6 3.1M193.5 355.2l.3 .2M193.5 355.2l.5 2.1M193.8 355.4l.5 2.1M194 357.3l.3 .2M194 357.3l-1.1 4M194.3 357.5l-1.1 4M307.1 359l2.7-2.4-2.1 2.9zM308.8 350.8h1.9v10h-.9v-9h-1.6zM309.8 356.6l-11.4 12.6M313.5 342.5v4"/>
<path d="M316.6 350.8h4.1v1h-3.4l-.6 2.6a3.4 3.4 0 0 1 4.4 3.5 3.4 3.4 0 0 1-4.8 2.9l-1-.8-.5-.8-.3-1h.9a2.39 2.39 0 0 0 3.9 1.2 2.39 2.39 0 0 0-.8-4l-.8-.1-2.2 .5zM401.8 359.7v55.3M453.1 359.7v20.3M528.3 359.7v20.3M543.1 359.7v20.3M584 359.7v-349.7h-574v400h391.8M589 359.7v-354.7h-584v410h584M58.8 368a1.45 1.45 0 0 1 1.6 2 1.09 1.09 0 0 1-1.2 0 1.09 1.09 0 0 1-.5-1zM58.9 373.2l.8 1.3M59.1 373a.95 .95 0 0 1 .9 .5 .95 .95 0 0 1-.1 1 1.07 1.07 0 0 1-.8-1.5zM59.7 368.1a.61 .61 0 0 0-.6 .5 .61 .61 0 0 0 .4 .7 .5 .5 0 0 0 .4 .4 .5 .5 0 0 0 .5-.3M65.9 360.2l1.5 .8"/>
<path d="M66.2 360l-.3 .2M66.2 360l1.5 .8M67.4 361l.8 .9M67.7 360.8l-.3 .2M67.7 360.8l.8 .9M68.2 361.9h.2M68.4 361.9l2 .8M68.5 361.7l-.3 .2M68.5 361.7h.2M68.7 361.7l-.3 .2M68.7 361.7l2 .8M70.4 362.7l.4 .2"/>
<path d="M70.7 362.5l-.3 .2M70.7 362.5l.4 .3M70.8 362.9l4.8 4.1M71.1 362.8l-.3 .1M71.1 362.8l4.8 4M75.6 367l.5 .5M75.9 366.8l-.3 .2M75.9 366.8l.5 .5M76.1 367.5l.9 .4M76.4 367.3l-.3 .2M76.4 367.3l.9 .5M77 367.9l1.2 1.1"/>
<path d="M77.3 367.8l-.3 .1M77.3 367.8l1.2 1M78.2 369l.2 .2M78.4 369.2l.4 .2M78.5 368.8l-.3 .2M78.5 368.8l.2 .2M78.7 369l-.3 .2M78.7 369l.4 .2M78.8 369.4l2.8 .9M79.1 369.2l-.3 .2M79.1 369.2l2.8 1M80.1 376a.64 .64 0 0 1 .7 .3 .64 .64 0 0 1-.1 .8 .85 .85 0 0 1-.6-1.1z"/>
<path d="M80.2 377.5h.1M80.2 377.5l.1 .6M80.3 377.5h.1M80.3 378.1h.1M80.3 377.5v.6M80.4 375.9l.1 .7 .4 .3M80.6 378l.1 .3M80.6 378v.1M80.6 378.1l.1 .1M80.6 377.9l.1 .1M80.6 377.9h.1M80.7 377.9l.2 .3-.2 .1"/>
<path d="M80.7 377.8l.2 .1-.2-.2-.1 .2M80.7 377.8v.1M80.7 377.8h.1M80.7 378.3h.1M80.7 378l.1 .2M80.7 378h.1M80.8 378.2h-.1M80.8 378.2v.1M80.8 378.2h.1M81.6 370.3l2.2 .7M81.9 370.2l-.3 .1M81.9 370.2l2.2 .6"/>
<path d="M83.8 371l3.7 1.7M84.1 370.8l-.3 .2M84.1 370.8l3.7 1.7M87.8 372.5l-.3 .2M87.9 372.5h-.1M100.3 363.9l2.5 8.2M100.6 363.7l-.3 .2M100.6 363.7l2.5 8.2M102.8 372.1l.2 .6M103 372.7l1.1 6.4M103.1 371.9l-.3 .2M103.1 371.9l.2 .6"/>
<path d="M103.3 372.5l-.3 .2M103.3 372.5l1.1 6.4M104.1 379.1l.6 3.7M104.4 378.9l-.3 .2M104.4 378.9l.6 3.7M155.8 373.8l.3 .2M155.8 373.8l-1.1 6.4M156 373.2l.3 .2M156 373.2l-.2 .6M156.1 374l-1.1 6.4M156.3 373.4l-.2 .6M158.2 360.1l.3 .1"/>
<path d="M158.2 360.1v.7M158.2 360.8l.3 .2M158.2 360.8l.3 4.2M158.5 360.2v.8M158.5 365l.3 .2M158.5 365l-2.5 8.2M158.5 361l.3 4.2M158.8 365.2l-2.5 8.2M171.2 373.8h.1M171.3 373.8l.3 .2M175 372.1l.3 .2M175 372.1l-3.7 1.7"/>
<path d="M175.3 372.3l-3.7 1.7M177.2 371.5l.3 .1M177.2 371.5l-2.2 .6M177.5 371.6l-2.2 .7M178.4 377.4a.41 .41 0 0 1 .7 0 .41 .41 0 0 1-.2 .6 .43 .43 0 0 1-.7 .3 .43 .43 0 0 1 .1-.7zM178.7 377.2l-.1 .7-.4 .3M180 370.5l.3 .2M180 370.5l-2.8 1M180.3 370.7l-2.8 .9M180.4 370.3l.3 .2M180.4 370.3l-.4 .2M180.6 370.1l.3 .1"/>
<path d="M180.6 370.1l-.2 .2M180.7 370.5l-.4 .2M180.9 370.2l-.2 .3M181.8 369l.3 .2M181.8 369l-1.2 1.1M182.1 369.2l-1.2 1M182.7 368.6l.3 .1M182.7 368.6l-.9 .4M183 368.7l-.9 .5M183.2 368.1l.3 .2M183.2 368.1l-.5 .5M183.5 368.3l-.5 .4"/>
<path d="M188 364l.3 .2M188 364l-4.8 4.1M188.3 364.2l-4.8 4.1M188.4 363.8l.3 .2M188.4 363.8l-.4 .2M188.7 364l-.4 .2M190.3 363l.4 .2M190.3 363l-1.9 .8M190.6 363l.3 .2M190.6 363h-.3M190.7 363.2l-2 .8M190.9 363.2h-.2"/>
<path d="M191.4 362.1l.3 .2M191.4 362.1l-.8 .9M191.7 362.3l-.8 .9M192.9 361.3l.3 .2M192.9 361.3l-1.5 .8M193.2 361.5l-1.5 .8M199.2 374.3a.7 .7 0 0 1 1-.4 .7 .7 0 0 1 .2 1 1.09 1.09 0 0 1-.5 1.1 1.09 1.09 0 0 1-1.2-.1 1.75 1.75 0 0 1 .5-1.6zM199.4 369.8a.48 .48 0 0 1 .7-.2 .48 .48 0 0 1 0 .8 .65 .65 0 0 1-.4 .7 .65 .65 0 0 1-.7-.2zM199.4 374.1a.61 .61 0 0 1 .6 .5 .61 .61 0 0 1-.4 .6 .5 .5 0 0 1-.4 .5 .5 .5 0 0 1-.5-.3M200.2 369.9l-.8 1.2M206.6 361.2a.41 .41 0 0 1 .6-.1 .41 .41 0 0 1-.1 .7 .43 .43 0 0 1-.7 .3 .43 .43 0 0 1 .1-.8zM206.9 361l-.1 .6-.5 .4"/>
<path d="M298.4 369.2h.1M445.6 375h115.3M445.6 370h115.3M87.5 389.7l.8 1.3M87.7 389.5a.95 .95 0 0 1 .9 .5 .95 .95 0 0 1-.1 1 1.07 1.07 0 0 1-.8-1.5zM97.7 390.5a1.45 1.45 0 0 1 1.6 1.9 1.09 1.09 0 0 1-1.2 .1 1.09 1.09 0 0 1-.5-1.1zM98.6 390.6a.61 .61 0 0 0-.6 .5 .61 .61 0 0 0 .4 .6 .5 .5 0 0 0 .4 .5 .5 .5 0 0 0 .5-.3M101.2 388.2a.64 .64 0 0 1 .7 .3 .64 .64 0 0 1-.1 .8 .85 .85 0 0 1-.6-1.1zM101.4 388.1l.2 .6 .4 .4M104.7 382.8l.9 2.6M105 382.6l-.3 .2M105 382.6l.9 2.6"/>
<path d="M105.6 384.3l-.3 .2M105.6 385.4l.9 1.5M105.8 384.8l-.3 .2M105.9 385.2l-.3 .2M105.9 385.2l.9 1.5M106.5 386.9l1.5 7.1M106.8 386.7l-.3 .2M106.8 386.7l1.5 7.1M108 394l.1 1.4M108.1 395.4l.5 3.4M108.3 393.8l-.3 .2M108.3 393.8l.1 1.4"/>
<path d="M108.4 395.2l-.3 .2M108.4 395.2l.5 3.5M108.6 398.8l-.1 4.7M108.9 398.7l-.3 .1M108.9 398.7l-.1 4.6-.3 .2M150.2 400l.3 .1M150.2 400l.1 4.6 .3 .2M150.7 396.5l.3 .2M150.7 396.5l-.5 3.5M150.8 395.1l.3 .2M150.8 395.1l-.1 1.4M151 396.7l-.5 3.4"/>
<path d="M151.1 395.3l-.1 1.4M152.3 388l.3 .2M152.3 388l-1.5 7.1M152.6 388.2l-1.5 7.1M153.2 386.5l.3 .2M153.2 386.5l-.9 1.5M153.3 386.1l.3 .2M153.5 386.7l-.9 1.5M153.5 385.6l.3 .1M154.1 383.9l.3 .2M154.1 383.9l-.9 2.6M154.4 384.1l-.9 2.6"/>
<path d="M154.7 380.2l.3 .2M154.7 380.2l-.6 3.7M155 380.4l-.6 3.7M157.3 389.6a.41 .41 0 0 1 .7 0 .41 .41 0 0 1-.2 .6 .43 .43 0 0 1-.7 .3 .43 .43 0 0 1 .1-.8zM157.7 389.4l-.2 .6-.4 .4M160.5 392.3a.48 .48 0 0 1 .7-.2 .48 .48 0 0 1 0 .7 .65 .65 0 0 1-.4 .7 .65 .65 0 0 1-.7-.2zM161.3 392.3l-.8 1.3M170.6 390.8a.7 .7 0 0 1 1-.4 .7 .7 0 0 1 .2 1.1 1.09 1.09 0 0 1-.5 1 1.09 1.09 0 0 1-1.2-.1 1.75 1.75 0 0 1 .5-1.6zM170.8 390.6a.61 .61 0 0 1 .6 .5 .61 .61 0 0 1-.4 .7 .5 .5 0 0 1-.4 .4 .5 .5 0 0 1-.5-.3M47 410v5M97 410v5M147 410v5"/>
<path d="M150.5 400.1l.1 4.7M197 410v5M247 410v5M297 405v10M347 410v5"/>
<circle cx="97.4" cy="55.3" r="1.52"/>
<circle cx="97.4" cy="55.3" r="1.02"/>
<circle cx="289.2" cy="55.3" r="1.02"/>
<circle cx="97.6" cy="64.9" r=".75"/>
<circle cx="289" cy="64.9" r=".75"/>
<circle cx="87.5" cy="91.7" r="1.02"/>
<circle cx="104.2" cy="91.6" r="1.02"/>
<circle cx="282.4" cy="91.6" r="1.52"/>
<circle cx="282.4" cy="91.6" r="1.02"/>
<circle cx="299.1" cy="91.7" r="1.52"/>
<circle cx="299.1" cy="91.7" r="1.02"/>
<circle cx="67.8" cy="138.1" r="1.02"/>
<circle cx="67.8" cy="138.1" r="1.52"/>
<circle cx="126.4" cy="138.1" r="1.52"/>
<circle cx="126.4" cy="138.1" r="1.02"/>
<circle cx="260.2" cy="138.1" r="1.02"/>
<circle cx="318.8" cy="138.1" r="1.02"/>
<circle cx="69.4" cy="146.4" r="1.02"/>
<circle cx="69.5" cy="142.3" r=".75"/>
<circle cx="119.6" cy="146.4" r="1.02"/>
<circle cx="123.1" cy="142.3" r=".75"/>
<circle cx="263.5" cy="142.3" r=".75"/>
<circle cx="267" cy="146.4" r="1.52"/>
<circle cx="267" cy="146.4" r="1.02"/>
<circle cx="317.1" cy="142.3" r=".75"/>
<circle cx="317.2" cy="146.4" r="1.02"/>
<circle cx="317.2" cy="146.4" r="1.52"/>
<circle cx="411.5" cy="148.2" r="1.56"/>
<circle cx="417.5" cy="148.2" r="1.56"/>
<circle cx="61.6" cy="192.9" r="1.56"/>
<circle cx="56.8" cy="201.5" r=".75"/>
<circle cx="68.7" cy="208.2" r="1.02"/>
<circle cx="68.7" cy="208.2" r="1.52"/>
<circle cx="68.7" cy="214.8" r="1.02"/>
<circle cx="103.3" cy="201.5" r=".75"/>
<circle cx="103.7" cy="202.6" r="3.4"/>
<circle cx="115.9" cy="214.8" r="1.02"/>
<circle cx="132.9" cy="208.2" r="1.02"/>
<circle cx="132.9" cy="208.2" r="1.52"/>
<circle cx="138.1" cy="201.5" r=".75"/>
<circle cx="248.5" cy="201.5" r=".75"/>
<circle cx="253.7" cy="208.2" r="1.02"/>
<circle cx="270.7" cy="214.8" r="1.02"/>
<circle cx="270.7" cy="214.8" r="1.52"/>
<circle cx="283.3" cy="201.5" r=".75"/>
<circle cx="317.9" cy="214.8" r="1.02"/>
<circle cx="317.9" cy="214.8" r="1.52"/>
<circle cx="317.9" cy="208.2" r="1.02"/>
<circle cx="329.7" cy="201.5" r=".75"/>
<circle cx="484.9" cy="221.9" r="1.56"/>
<circle cx="490.9" cy="221.9" r="1.56"/>
<circle cx="313.5" cy="332.5" r="9"/>
</g>
<g fill="none" stroke="#000" stroke-width=".35">
<path d="M85.4 51.6h12M85.4 58.3h12M91.4 50.1l6 1.5-6 1.5zM91.4 56.8l6 1.5-6 1.5zM97.4 47.7v14.4M270.4 87.3h12M270.4 94.8h12M276.4 85.8l6 1.5-6 1.5zM276.4 93.3l6 1.5-6 1.5zM282.4 84.3v13.5M445.6 365h115.3M459.2 380v10"/>
<path d="M401.8 400h74.9M401.8 390h74.9M401.8 395h74.9M459.2 400v10M401.8 405h57.4"/>
</g>
<g fill="none" stroke="#000" stroke-width=".5">
<path d="M401.8 359.7h187.2v55.3h-187.2zM445.6 359.7v20.3M560.9 359.7v20.3M401.8 380h187.2M476.7 380v35M574 380v15M462.2 383.4l5.5-1.2v5.4l-5.5-1.2zM476.7 395h112.3M401.8 410h187.2M476.7 405h112.3M532.9 405v10"/>
<circle cx="472.6" cy="384.9" r="2.72"/>
<circle cx="472.6" cy="384.9" r="1.47"/>
</g>
<path d="M461.1 384.9h14.8" fill="none" stroke="#000" stroke-width=".5" stroke-dasharray="15.2 1.3 1.3 1.3" stroke-dashoffset="7.4"/>
<path d="M472.6 381.7v6.6" fill="none" stroke="#000" stroke-width=".5" stroke-dasharray="15.2 1.3 1.3 1.3" stroke-dashoffset="13.8"/>
<path d="M438.3 142.4h-10M511.6 216.2h-10M511.6 216.3h-10" fill="none" stroke="#000" stroke-width=".28" stroke-dasharray="15.2 1.3 1.3 1.3" stroke-dashoffset="12.1"/>
<g fill="#000">
<path d="M307.1 359l2.7-2.4-2.1 2.9z"/>
<path d="M91.4 50.1l6 1.5-6 1.5zM91.4 56.8l6 1.5-6 1.5z"/>
<path d="M276.4 85.8l6 1.5-6 1.5zM276.4 93.3l6 1.5-6 1.5z"/>
</g>
<text font-size="13.3" x="558.1" y="30.8">1x</text>
<g font-size="8.5">
<text x="94.5" y="47">A</text>
<text x="411.7" y="60.1">SCHNITT</text>
<text x="94.3" y="69.2">A</text>
<text x="280.2" y="82.7">B</text>
<text x="280.4" y="104.6">B</text>
<text x="485.9" y="107">SCHNITT</text>
<text x="94.8" y="212.7">Z</text>
<text x="299.7" y="300.8">DETAIL</text>
</g>
<g font-size="6.7">
<text x="402.2" y="330.9">Oberfläche: Alle Seiten Poliert</text>
<text x="402.2" y="343.8">Hinweis: Alle Senkungen für Senkkopfschraube</text>
<text x="429.6" y="350.3">ISO 10642 M8</text>
</g>
<text font-size="6" x="464.2" y="407.8">02</text>
<g font-size="4.7">
<text x="446.3" y="60.1">A-A</text>
<text x="417.2" y="68.3">MAßSTAB 2 : 1</text>
<text x="348.8" y="81.2" transform="rotate(-90 348.8 81.2)">470,82</text>
<text x="520.5" y="107">B-B</text>
<text x="490.5" y="115.2">MAßSTAB 2 : 1</text>
<text x="35.8" y="128.8" transform="rotate(-90 35.8 128.8)">1128,11</text>
<text x="413.2" y="145.6" transform="rotate(-90 413.2 145.6)">18,25</text>
<text x="419.2" y="145.6" transform="rotate(-90 419.2 145.6)">12,25</text>
<text x="447.1" y="149.1" transform="rotate(-84 447.1 149.1)">90°</text>
<text x="348.8" y="160.7" transform="rotate(-90 348.8 160.7)">482,47</text>
<text x="432" y="190.6">3</text>
<text x="64.2" y="194.6">9</text>
<text x="348.8" y="214.5" transform="rotate(-90 348.8 214.5)">174,82</text>
<text x="486.6" y="219.4" transform="rotate(-90 486.6 219.4)">18,25</text>
<text x="492.6" y="219.4" transform="rotate(-90 492.6 219.4)">12,25</text>
<text x="521.5" y="222" transform="rotate(-86 521.5 222)">90°</text>
<text x="91.1" y="230.9">616,89</text>
<text x="188.9" y="230.9">3</text>
<text x="246.9" y="230.9">204,18</text>
<text x="283" y="230.9">229,04</text>
<text x="317.4" y="230.9">183,68</text>
<text x="505.3" y="259.3">3</text>
<text x="328.5" y="300.8">Z</text>
<text x="299.1" y="309">MAßSTAB 2 : 1</text>
<text x="279.7" y="371">Graviert</text>
</g>
<text font-size="4.2" x="578.7" y="389.8">A2</text>
<text font-size="3.9" x="522.5" y="387.2">01-00000573</text>
<g font-size="3.5">
<text x="402.6" y="358.2">Fertigungsverfahren: Senken + Polieren + Graviert</text>
<text x="529.3" y="393.8">23-042</text>
<text x="525.2" y="399.3">Laserteil (Platte 15)</text>
<text x="430.2" y="403.4">Friedrich</text>
<text x="402.7" y="413.9">FREIGEGEBEN</text>
<text x="434.6" y="408.2">Friedrich</text>
<text x="494.9" y="413.9">Maßstab:1:6</text>
<text x="500.6" y="408.2">8.133kg</text>
<text x="550.6" y="413.9">Blatt 1 von 2</text>
<text x="563.2" y="408.2">1.4404 HG Nr.9</text>
</g>
<g font-size="3.3">
<text x="447.5" y="368.2">00</text>
<text x="529.2" y="368.8">08.11.23</text>
<text x="543.2" y="368.5">Friedrich</text>
<text x="447.5" y="373.2">01</text>
<text x="453.7" y="373.8">Skaliert</text>
<text x="529.2" y="373.8">12.01.24</text>
<text x="543.2" y="373.5">Friedrich</text>
<text x="447.5" y="378.2">02</text>
<text x="453.7" y="378.8">Konstruktion weiter angepasst</text>
<text x="529.2" y="378.8">26.02.24</text>
<text x="543.2" y="378.5">Friedrich</text>
</g>
<g font-size="2.8">
<text x="446.7" y="364.1">Rev.</text>
<text x="480" y="364.1">Änderung</text>
<text x="530.9" y="364.1">Datum</text>
<text x="547.8" y="364.1">Name</text>
<text x="407" y="385.2">Allgemeintoleranz DIN ISO 2768-mK</text>
<text x="411.3" y="388">Schutzvermerk DIN ISO 16016</text>
<text x="402.7" y="393.4">Werkstückkanten DIN ISO 13715</text>
<text x="402.7" y="398.6">Oberflächenangaben DIN EN ISO 1302</text>
<text x="402.7" y="403.4">Erstellt von:</text>
<text x="461.7" y="402.7">Revision:</text>
<text x="402.6" y="408.2">Geprüft von:</text>
</g>
<g font-size="2.7">
<text x="477.3" y="387.2">Zeichnung Nr.:</text>
<text x="477.3" y="392.7">Kommission:</text>
<text x="477.3" y="398.6">Bezeichnung:</text>
<text x="477.3" y="408.2">Gewicht:</text>
<text x="533.2" y="408.2">Material:</text>
</g>
<g font-size="2.5">
<text x="21.6" y="8.2">1</text>
<text x="71.2" y="8.2">2</text>
<text x="121.2" y="8.2">3</text>
<text x="171.2" y="8.2">4</text>
<text x="221.2" y="8.2">5</text>
<text x="271.2" y="8.2">6</text>
<text x="321.2" y="8.2">7</text>
<text x="371.2" y="8.2">8</text>
<text x="421.2" y="8.2">9</text>
<text x="470.5" y="8.2">10</text>
<text x="520.8" y="8.2">11</text>
<text x="570.3" y="8.2">12</text>
<text x="6.7" y="35.7">A</text>
<text x="585.7" y="35.7">A</text>
<text x="6.7" y="85.7">B</text>
<text x="585.7" y="85.7">B</text>
<text x="6.7" y="135.7">C</text>
<text x="585.7" y="135.7">C</text>
<text x="6.7" y="185.7">D</text>
<text x="585.7" y="185.7">D</text>
<text x="6.7" y="235.7">E</text>
<text x="585.7" y="235.7">E</text>
<text x="6.7" y="285.7">F</text>
<text x="585.7" y="285.7">F</text>
<text x="6.7" y="335.7">G</text>
<text x="6.7" y="385.7">H</text>
<text x="21.6" y="413.2">1</text>
<text x="71.2" y="413.2">2</text>
<text x="121.2" y="413.2">3</text>
<text x="171.2" y="413.2">4</text>
<text x="221.2" y="413.2">5</text>
<text x="271.2" y="413.2">6</text>
<text x="321.2" y="413.2">7</text>
<text x="371.2" y="413.2">8</text>
</g>
<g font-size="1.8">
<text x="562.4" y="364.4">DRAWING IS PROPRIETARY TO</text>
<text x="562.4" y="367.2">PEC METALL DESIGN GMBH</text>
<text x="562.4" y="369.9">ANY USE OF THE INCLUDED</text>
<text x="562.4" y="372.7">INFORMATION IS PROHIBITED</text>
<text x="562.4" y="375.4">UNLESS APPROVED IN</text>
<text x="562.4" y="378.2">WRITING</text>
</g>
</svg>
